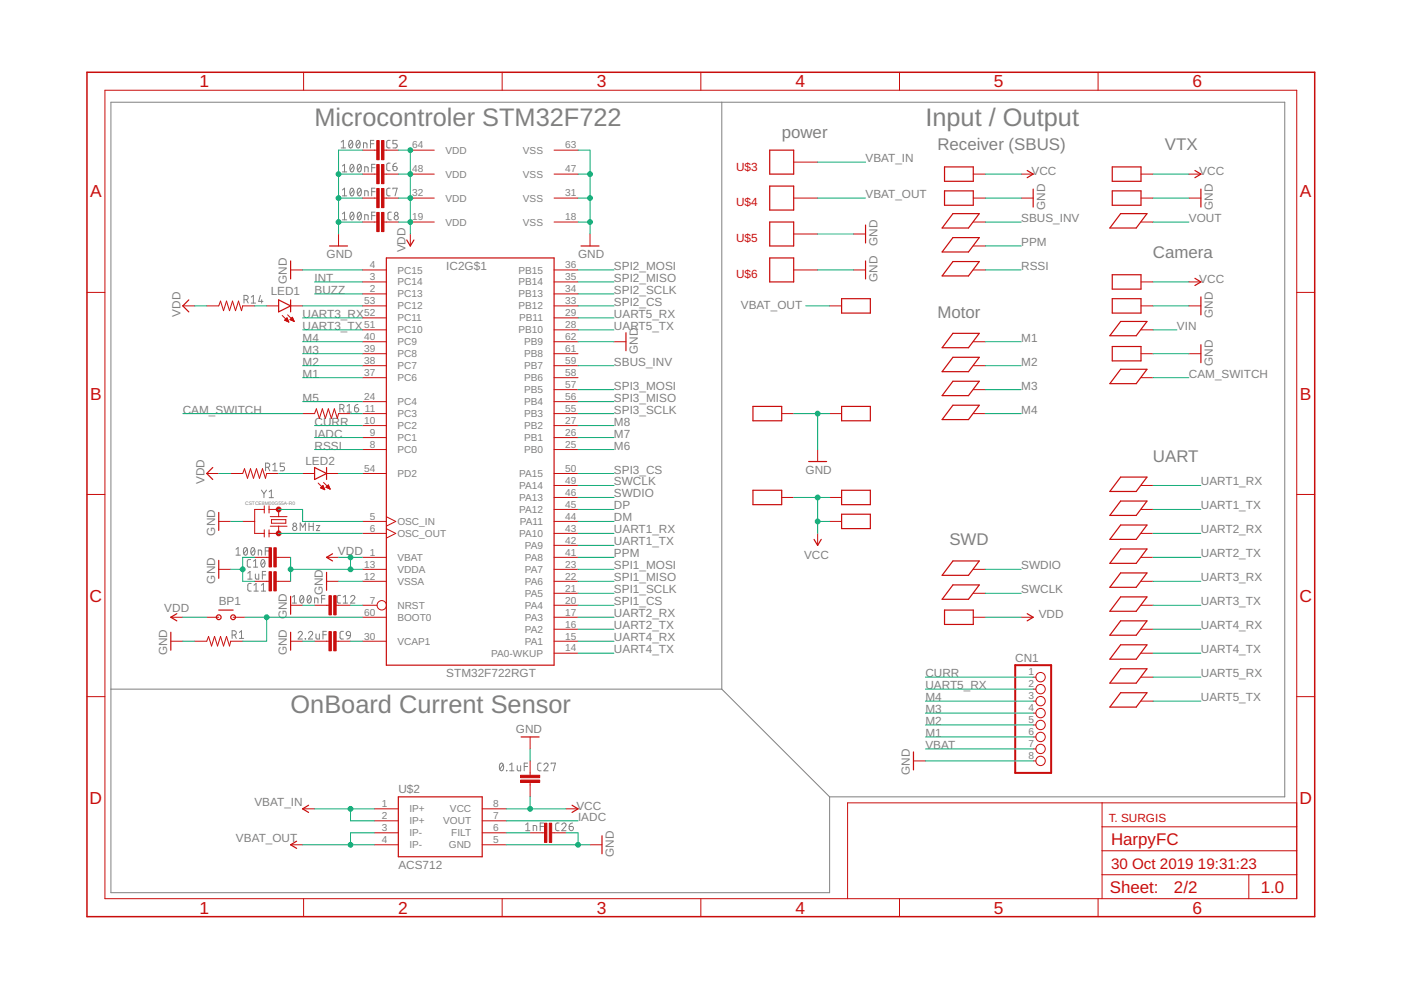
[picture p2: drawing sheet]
<svg xmlns="http://www.w3.org/2000/svg" width="297mm" height="210mm" viewBox="0 0 297 210" stroke-linecap="round" stroke-linejoin="round" font-family="sans-serif">
<g fill="none" stroke="#808080" stroke-width=".21">
<path d="M23.5 21.7h248.9v147.3h-96.5v20.3h-152.4zM72.3 30.1l.5-.3v1.6M72.3 31.4h1M72.6 35.2l.4-.4v1.6M72.6 36.4h.9M74.1 29.9l.3-.1a.93 .93 0 0 1 0 1.6 1.02 1.02 0 0 1-.3-1.5zM74.4 34.9l.2-.1a.93 .93 0 0 1 0 1.6 1.02 1.02 0 0 1-.2-1.5zM74.7 30.1l-.7 .9M75 35.2l-.7 .9M75.7 29.9l.2-.1a.95 .95 0 0 1 0 1.6 .98 .98 0 0 1-.2-1.5zM75.9 34.9l.3-.1a.95 .95 0 0 1 0 1.6 .98 .98 0 0 1-.3-1.5zM76.3 30.1l-.7 .9"/>
<path d="M76.5 35.2l-.7 .9M77.1 31.4v-1.1l.7 .1v1M77.3 36.4v-1l.7 .1 .1 .9M78.5 30.5h.8M78.8 35.6h.7M79.3 29.8h-.8v1.6M79.5 34.8h-.7v1.6M79.5 39.9h-.7v1.6M82.7 29.8h-.5l-.2 .3v1.1l.2 .1 .5 .1M82.7 34.6h-.5l-.2 .3v1.1l.2 .2h.5M82.7 39.9l-.6 .1-.1 .3v1l.2 .2h.5M83.3 35.3h.5a.45 .45 0 0 1 .4 .5 .45 .45 0 0 1-.5 .4 .45 .45 0 0 1-.4-.4z"/>
<path d="M84 34.6l-.4 .1-.3 .6M84.2 29.8h-.9v.7h.5a.45 .45 0 0 1 .4 .4 .45 .45 0 0 1-.4 .5h-.5M153 21.7v124.4M72.6 40.3l.4-.4v1.6M72.6 45.3l.4-.3v1.6M72.6 41.5h.9M72.6 46.6h.9M74.4 40l.2-.1a.95 .95 0 0 1 0 1.6 1.02 1.02 0 0 1-.2-1.5zM74.4 45.1l.2-.1a.95 .95 0 0 1 0 1.6 1.02 1.02 0 0 1-.2-1.5zM75 40.3l-.7 .9M75 45.3l-.7 .9M75.9 40l.3-.1a.97 .97 0 0 1 0 1.6 .98 .98 0 0 1-.3-1.5z"/>
<path d="M75.9 45.1l.3-.1a.97 .97 0 0 1 0 1.6 .98 .98 0 0 1-.3-1.5zM76.5 40.3l-.7 .9M76.5 45.3l-.7 .9M77.3 41.5v-1.1l.7 .2 .1 .9M77.3 46.6v-1.1l.7 .2 .1 .9M78.8 40.6h.7M78.8 45.7h.7M79.5 45h-.7v1.6M83 45h-.5l-.2 .3v1.1l.2 .2h.5M83.3 40.1v-.2h.9l-.4 1.6M51.7 63.5h.5a.46 .46 0 0 0 .4-.4 .46 .46 0 0 0-.4-.5h-.5v1.7M52.3 63.5l.3 .8"/>
<path d="M53.3 63l.4-.4v1.7M53.3 64.3h.9M55.2 62.6l-.4 1.3h1M55.5 63.5v.8M56.3 99.1h.4a.44 .44 0 0 0 .5-.5 .44 .44 0 0 0-.5-.4h-.4v1.6M56.8 99.1l.4 .7M57.8 98.6l.5-.4v1.6M57.8 99.8h1M60.3 98.2h-.9v.7h.6a.46 .46 0 0 1 .3 .5 .46 .46 0 0 1-.3 .4h-.6M72.1 86.7h.4a.46 .46 0 0 0 .4-.5 .46 .46 0 0 0-.4-.5h-.4v1.7M72.6 86.7l.3 .7M73.6 86.1l.4-.4v1.7"/>
<path d="M73.6 87.4h.9M75.2 86.5h.5a.45 .45 0 0 1 .4 .5 .45 .45 0 0 1-.5 .4 .45 .45 0 0 1-.4-.5zM75.9 85.7l-.4 .2-.3 .6M50 116.5l.5-.4v1.6M50 117.7h.9M51.8 116.2l.2-.1a.95 .95 0 0 1 0 1.6 1 1 0 0 1-.2-1.5zM52.4 116.5l-.7 .8M53.1 118.6l-.5 .1-.2 .3 .1 1 .1 .2h.5M53.4 116.2l.2-.1a.95 .95 0 0 1 0 1.6 1 1 0 0 1-.2-1.5zM53.7 119l.5-.4v1.6M54 116.5l-.7 .8M54.8 117.7v-1.1l.7 .2v.9"/>
<path d="M55.4 103.9l.6 .8M55.5 118.7l.3-.1a.95 .95 0 0 1 0 1.6 1 1 0 0 1-.3-1.5zM56 104.7v.8M56.1 119l-.7 .9M56.2 116.8h.8M56.5 103.9l-.5 .8M57 116.1h-.8v1.6M57.1 104.3l.4-.4v1.6M57.1 105.5h.9M63.6 112.5v-1.6l.6 .9 .5-.9v1.6M65.5 110.9v1.6M65.5 111.6h.9"/>
<path d="M66.4 110.9v1.6M67.1 111.4h.7l-.7 1.1h.7M49.2 134.6h.5a.46 .46 0 0 0 .4-.4 .46 .46 0 0 0-.4-.5h-.5v1.7M49.7 134.6l.4 .8M50.8 134.1l.4-.4v1.7M50.8 135.4h.9M52.5 121.5l.5-.3v1.6M52.5 122.8h.9M53.3 123.7l-.7 .1-.1 .3 .1 1 .2 .2h.5M53.7 120.2h.9M53.8 125.3h1M53.8 124.1l.5-.4v1.6"/>
<path d="M54.1 121.7l.1 .9 .2 .2h.5v-1.1M55.4 125.3h.9M55.4 124.1l.5-.4v1.6M55.6 121.9h.7M56.3 121.2h-.7v1.6M62 126.6l.4-.4v1.7M62 127.9h.9M63.2 134.2a.44 .44 0 0 1 .6-.3 .44 .44 0 0 1 .2 .7l-.8 .9h.9M63.7 126.4l.3-.2a.97 .97 0 0 1 0 1.7 1 1 0 0 1-.3-1.5zM64.3 126.6l-.7 .9M64.7 135.4l.1 .1zM65.3 126.4l.3-.2a.97 .97 0 0 1 0 1.7 1 1 0 0 1-.3-1.5z"/>
<path d="M65.4 134.2a.44 .44 0 0 1 .6-.3 .44 .44 0 0 1 .2 .7l-.8 .9h.9M65.9 126.6l-.7 .9M66.7 127.9v-1.1l.7 .1v1M67 134.4v.9l.3 .2h.4v-1.1M68.2 127h.7M68.5 134.6h.7M68.9 126.2h-.7v1.7M69.2 133.9h-.7v1.6M72.2 126.2l-.5 .1-.2 .3v1.1l.2 .1 .5 .1M72.8 127.9h.9M72.8 126.6l.4-.4v1.7M72.8 133.9h-.5l-.2 .3v1.1l.2 .2h.5"/>
<path d="M73.5 134l.4-.1 .3 .1 .1 .8-.8-.1-.1-.4zM74.3 134.8l-.3 .6-.4 .1M74.3 126.6a.45 .45 0 0 1 .7-.3 .45 .45 0 0 1 .1 .7l-.8 .9h.9M23.5 146.1h129.5M153 146.1l22.9 22.9M106.1 161.9l.1-.1a.8 .8 0 0 1 .6 .6 .8 .8 0 0 1-.2 .8l-.3 .2a1 1 0 0 1-.2-1.5zM106.7 162.2l-.7 .9M107.4 163.3l.1 .1zM108.1 163.4h.9M108.1 162.2l.4-.4v1.6M109.7 162.3v1l.2 .1h.5v-1.1M111.1 162.5h.8"/>
<path d="M111.5 174.9l.4-.4v1.6M111.5 176.1h.9M111.9 161.8h-.8v1.6M113.1 176.1v-1.1l.6 .2 .1 .9M114.5 175.2h.8M114.7 161.8h-.5l-.2 .4v1l.2 .2h.5M115.3 174.5h-.8v1.6M115.3 162.2a.44 .44 0 0 1 .6-.4 .44 .44 0 0 1 .2 .7l-.8 .9h.9M116.9 162v-.2h.9l-.5 1.6M118.5 174.5h-.5l-.2 .4v1l.2 .2h.5M119.1 174.9a.45 .45 0 0 1 .6-.4 .45 .45 0 0 1 .2 .7l-.8 .9h.9M120.7 175.2h.5a.45 .45 0 0 1 .4 .5 .45 .45 0 0 1-.5 .4 .45 .45 0 0 1-.4-.4z"/>
<path d="M121.4 174.5l-.4 .1-.3 .6"/>
<circle cx="84" cy="46.2" r=".45"/>
<circle cx="84" cy="45.4" r=".36"/>
<circle cx="62.5" cy="112.1" r=".45"/>
<circle cx="62.5" cy="111.2" r=".36"/>
</g>
<g fill="none" stroke="#c90d0c" stroke-width=".21">
<path d="M22.2 19.1h252.7v171.4h-252.7zM64.4 15.3v3.8M106.5 15.3v3.8M148.6 15.3v3.8M190.7 15.3v3.8M232.8 15.3v3.8M76.9 36.9h3M76.9 31.8h3M81.4 36.9h3.1M81.4 31.8h3.1M87 36.9h5.1M87 31.8h5.1"/>
<path d="M117.5 36.9h5.1M117.5 31.8h5.1M168.3 34.4h5.1M206.4 36.9h2.5M216.5 36.9h2.6M241.9 36.9h2.6M252.1 36.9h2.5M61.6 57.2h2.6M71.8 49.6v2.6M76.9 59.8h5M76.9 57.2h5M76.9 47.1h3"/>
<path d="M76.9 42h3M81.4 47.1h3.1M81.4 42h3.1M87 47.1h5.1M87 42h5.1M87 49.6v2.6M117.5 59.8h5.1M117.5 57.2h5.1M117.5 47.1h5.1M117.5 42h5.1M125.1 49.6v2.6M168.3 57.2h5.1"/>
<path d="M168.3 42h5.1M168.3 49.6h5.1M181 57.2h2.5M181 49.6h2.5M206.4 57.2h2.5M206.4 47.1h2.5M206.4 42h2.5M206.4 52.2h2.5M216.5 42h2.6M241.9 59.8h2.6M241.9 47.1h2.6M241.9 42h2.6"/>
<path d="M252.1 59.8h2.5M252.1 42h2.5M18.4 62h3.8M38.8 64.9h2.5M43.8 64.9h2.6l.4-1.1 .6 2.1 .6-2.1 .7 2.1 .6-2.1 .6 2.1 .7-2.1 .6 2.1 .3-1h2.5M56.5 64.9h2.6M59.8 66.9l1.4 1.4M60.3 67.9l.6-.5 .3 .9zM60.4 67.8h.6M60.5 67.9h.6M60.5 67.7h.5M60.6 67.6h.3"/>
<path d="M60.7 68.1h.5M60.8 67.5h.1M61 66.8l1.4 1.4M61 68.2h.2M61.5 67.8l.5-.5 .4 .9zM61.5 67.7h.7M61.6 64.9h2.6M61.6 67.8h.6M61.7 67.6h.4M61.8 67.5h.3M61.9 67.4h.1M61.9 67.9h.4"/>
<path d="M62.2 68.1h.1M76.9 77.5h5M76.9 75h5M76.9 72.5h5M76.9 69.9h5M76.9 67.4h5M76.9 64.9h5M76.9 62.3h5M117.5 77.5h5.1M117.5 75h5.1M117.5 72.5h5.1M117.5 69.9h5.1"/>
<path d="M117.5 67.4h5.1M117.5 64.9h5.1M117.5 62.3h5.1M130.2 72.5h2.5M175.9 64.9h2.5M206.4 77.5h2.5M206.4 72.5h2.5M241.9 75h2.6M241.9 69.9h2.6M241.9 64.9h2.6M252.1 75h2.5M252.1 64.9h2.5"/>
<path d="M274.9 62h3.8M64.2 87.7h2.5l.4-1 .6 2 .6-2 .7 2 .6-2 .7 2 .6-2 .6 2 .3-1h2.5M76.9 95.3h5M76.9 92.8h5M76.9 90.2h5M76.9 87.7h5M76.9 85.2h5M76.9 80.1h5M117.5 95.3h5.1M117.5 92.8h5.1M117.5 90.2h5.1M117.5 87.7h5.1"/>
<path d="M117.5 85.2h5.1M117.5 82.6h5.1M117.5 80.1h5.1M165.7 87.7h2.6M173.4 95.3v2.6M175.9 87.7h2.5M206.4 87.7h2.5M206.4 82.6h2.5M241.9 80.1h2.6M18.4 104.8h3.8M43.8 100.4h2.6M46.4 110.6h2.5"/>
<path d="M48.9 100.4h2.6l.3-1 .7 2 .6-2 .6 2 .7-2 .6 2 .6-2 .7 2 .2-1h2.6M51.5 110.6h2.5M54 118.2h3M56 108h-2v5.1h2M56 107.3v1.5M56 112.3v1.6M57 108h2.1v1.5M57 107.3v1.5M57 112.3v1.6M57.3 111.6h3.6M57.3 109.5h3.6M57.6 110.2h3v.7h-3z"/>
<path d="M58.6 118.2h3M59.1 111.6v1.5h-2.1M64.2 100.4h2.5M67.5 102.4l1.4 1.4M68 103.4h.7M68.1 103.3h.5M68.2 103.5h.5M68.2 103.2h.4M68.3 103h.2M68.5 103.7h.3M68.5 102.9l.4 .9-.9-.4zM68.6 102.3l1.4 1.4"/>
<path d="M68.7 103.8h.1M69.1 103.3l.9 .4M69.1 103.3l.5-.5 .4 .9M69.1 103.3h.7M69.2 118.2h2.6M69.2 100.4h2.6M69.3 103.2h.5M69.3 103.4h.6M69.4 103h.3M69.5 102.9h.2M69.6 103.5h.3M69.9 103.7h.1"/>
<path d="M76.9 113.1h5M76.9 110.6h5M76.9 118.2h5M76.9 100.4h5M81.9 109.6l2 1-2 .9M81.9 112.1l2 1-2 1M117.5 115.6h5.1M117.5 113.1h5.1M117.5 105.5h5.1M117.5 102.9h5.1M117.5 110.6h5.1M117.5 118.2h5.1"/>
<path d="M117.5 100.4h5.1M117.5 108h5.1M165.7 105.5h2.6M173.4 113.1v2.5M175.9 105.5h2.5M175.9 110.6h2.5M241.9 113.1h2.6M241.9 102.9h2.6M241.9 118.2h2.6M241.9 108h2.6M274.9 104.8h3.8M36.2 136h2.6"/>
<path d="M36.2 130.9h2.6M41.3 136h2.5l.4-1.1 .7 2.1 .6-2.1 .6 2.1 .7-2.1 .6 2.1 .6-2.1 .7 2.1 .2-1h2.6M43.8 130.9h2.6M46.4 120.7h2.5M49.4 130.9h2.6M54 123.3h3M58.6 123.3h3M61.6 136h2.6M61.6 128.3h2.6M66.7 136h3M66.7 128.3h3M69.2 123.3h2.6"/>
<path d="M71.3 136h3M71.3 128.3h3M76.9 136h5M76.9 130.9h5M76.9 128.3h3M76.9 123.3h5M76.9 120.7h5M117.5 138.5h5.1M117.5 136h5.1M117.5 133.4h5.1M117.5 130.9h5.1M117.5 128.3h5.1"/>
<path d="M117.5 125.8h5.1M117.5 123.3h5.1M117.5 120.7h5.1M206.4 130.9h2.5M206.4 125.8h2.5M206.4 120.7h2.5M216.5 130.9h2.6M241.9 138.5h2.6M241.9 133.4h2.6M241.9 128.3h2.6M241.9 123.3h2.6M18.4 147.7h3.8"/>
<path d="M112.4 156.3v2.5M219.1 143.6h.5M219.1 148.7h.5M219.1 146.1h.5M219.1 151.2h.5M219.1 153.7h.5M219.1 156.3h.5M219.1 158.8h.5M241.9 143.6h2.6M241.9 148.7h2.6M274.9 147.7h3.8M61.6 179.1h2.6"/>
<path d="M64.2 171.5h2.5M79.4 171.5h5.1M79.4 174h5.1M79.4 176.6h5.1M79.4 179.1h5.1M102.2 171.5h5.1M102.2 174h5.1M102.2 176.6h5.1M102.2 179.1h5.1M112.4 176.6h3M112.4 161.3v3.1M112.4 165.9v3.1"/>
<path d="M117 176.6h3M120 171.5h2.6M125.1 179.1h2.5M193.7 161.3h2.5M219.1 161.3h.5M233.7 170.2v20.3M233.7 175.3h41.2M274.9 170.2h-95.2v20.3M64.4 190.5v3.9M106.5 190.5v3.9M148.6 190.5v3.9M190.7 190.5v3.9"/>
<path d="M232.8 190.5v3.9M233.7 185.5h41.2M233.7 180.4h41.2M264.8 185.5v5"/>
<circle cx="80.9" cy="128.3" r=".99"/>
<circle cx="220.6" cy="156.3" r=".99"/>
<circle cx="220.6" cy="148.7" r=".99"/>
<circle cx="220.6" cy="146.1" r=".99"/>
<circle cx="220.6" cy="153.7" r=".99"/>
<circle cx="220.6" cy="143.6" r=".99"/>
<circle cx="220.6" cy="151.2" r=".99"/>
<circle cx="220.6" cy="158.8" r=".99"/>
<circle cx="220.6" cy="161.3" r=".99"/>
</g>
<path d="M18.4 15.3h260.3v179.1h-260.3z" fill="none" stroke="#c90d0c" stroke-width=".32"/>
<g fill="none" stroke="#c90d0c" stroke-width=".25">
<path d="M163.2 31.8h5.1v5.1h-5.1zM163.2 39.5h5.1v5h-5.1zM200.3 35.4h6.1v3h-6.1zM217.8 36.2l1.3 .7-1.3 .8M235.8 35.4h6.1v3h-6.1zM253.3 36.2l1.3 .7-1.3 .8M61.6 55.3v3.8M69.9 52.2h3.8M81.9 54.7h35.6v86.3h-35.6zM86.2 50.9l.8 1.3 .8-1.3M123.2 52.2h3.8M163.2 54.7h5.1v5.1h-5.1z"/>
<path d="M163.2 47.1h5.1v5.1h-5.1zM183.5 47.7v3.8M183.5 55.3v3.8M200.3 40.5h6.1v3h-6.1zM202 45.3h5.6l-2.3 3h-5.6zM202 50.4h5.6l-2.3 3h-5.6zM202 55.5h5.6l-2.3 3h-5.6zM219.1 40.1v3.8M235.8 40.5h6.1v3h-6.1zM235.8 58.3h6.1v3h-6.1zM237.6 45.3h5.6l-2.3 3h-5.6zM253.3 59l1.3 .8-1.3 .7"/>
<path d="M254.6 40.1v3.8M40 63.6l-1.2 1.3 1.2 1.2M59.1 63.6l2.5 1.3-2.5 1.2zM61.6 63.6v2.5M132.7 70.5v3.9M178.4 63.3h6.1v3.1h-6.1zM202 70.7h5.6l-2.3 3h-5.6zM202 75.8h5.6l-2.3 3h-5.6zM235.8 63.3h6.1v3.1h-6.1zM235.8 73.5h6.1v3h-6.1zM237.6 68.2h5.6l-2.3 3h-5.6zM237.6 78.3h5.6l-2.3 3h-5.6z"/>
<path d="M254.6 62.9v3.9M254.6 73.1v3.8M45.1 99.1l-1.3 1.3 1.3 1.3M66.7 99.1l2.5 1.3-2.5 1.3zM69.2 99.1v2.6M159.6 86.2h6.1v3h-6.1zM171.4 97.9h3.9M178.4 86.2h6.1v3h-6.1zM202 80.8h5.6l-2.3 3.1h-5.6zM202 85.9h5.6l-2.3 3.1h-5.6zM46.4 108.6v3.9M46.4 118.8v3.8"/>
<path d="M70.5 117.4l-1.3 .8 1.3 .7M159.6 103.9h6.1v3.1h-6.1zM172.6 114.4l.8 1.2 .7-1.2M178.4 103.9h6.1v3.1h-6.1zM178.4 109h6.1v3.1h-6.1zM202 118.9h5.6l-2.3 3.1h-5.6zM237.6 101.2h5.6l-2.3 3h-5.6zM237.6 106.2h5.6l-2.3 3.1h-5.6zM237.6 111.3h5.6l-2.3 3.1h-5.6zM237.6 116.4h5.6l-2.3 3h-5.6zM36.2 134v3.9M37.5 130.1l-1.3 .8 1.3 .7"/>
<path d="M46.4 129.3h3M61.6 126.4v3.8M61.6 134v3.9M69.2 121.3v3.9M200.3 129.3h6.1v3.1h-6.1zM202 124h5.6l-2.3 3.1h-5.6zM217.8 130.1l1.3 .8-1.3 .7M237.6 121.5h5.6l-2.3 3h-5.6zM237.6 126.6h5.6l-2.3 3h-5.6zM237.6 131.6h5.6l-2.3 3.1h-5.6zM237.6 136.7h5.6l-2.3 3.1h-5.6zM110.5 156.3h3.8"/>
<path d="M193.7 159.4v3.8M237.6 141.8h5.6l-2.3 3h-5.6zM237.6 146.9h5.6l-2.3 3h-5.6zM62.9 178.4l-1.3 .7 1.3 .8M65.4 170.7l-1.2 .8 1.2 .8M84.5 169h17.7v12.7h-17.7zM121.3 170.7l1.3 .8-1.3 .8M127.6 177.2v3.8"/>
<circle cx="46.4" cy="130.9" r=".51"/>
<circle cx="49.4" cy="130.9" r=".51"/>
</g>
<g fill="#c90d0c" stroke="#c90d0c" stroke-width=".21">
<path d="M79.9 29.8h.5v4.1h-.5z"/>
<path d="M80.9 29.8h.5v4.1h-.5z"/>
<path d="M79.9 34.9h.5v4h-.5z"/>
<path d="M80.9 34.9h.5v4h-.5z"/>
<path d="M79.9 40h.5v4h-.5z"/>
<path d="M80.9 40h.5v4h-.5z"/>
<path d="M79.9 45h.5v4.1h-.5z"/>
<path d="M80.9 45h.5v4.1h-.5z"/>
<path d="M69.7 133.9h.6v4.1h-.6z"/>
<path d="M70.8 133.9h.5v4.1h-.5z"/>
<path d="M58.1 116.1h.5v4.1h-.5z"/>
<path d="M57 116.1h.6v4.1h-.6z"/>
<path d="M57 121.2h.6v4.1h-.6z"/>
<path d="M58.1 121.2h.5v4.1h-.5z"/>
<path d="M70.8 126.3h.5v4.1h-.5z"/>
<path d="M69.7 126.3h.6v4.1h-.6z"/>
<path d="M115.4 174.5h.6v4.1h-.6z"/>
<path d="M116.5 174.5h.5v4.1h-.5z"/>
<path d="M110.4 165.4h4v.5h-4z"/>
<path d="M110.4 164.4h4v.5h-4z"/>
</g>
<g fill="#c90d0c" stroke="#c90d0c" stroke-width=".21">
<circle cx="59.1" cy="108" r=".51"/>
<circle cx="59.1" cy="113.1" r=".51"/>
</g>
<path d="M215.2 141h7.7v22.9h-7.7z" fill="none" stroke="#c90d0c" stroke-width=".42"/>
<g fill="none" stroke="#0dab76" stroke-width=".21">
<path d="M71.8 36.9h5.1M76.9 31.8h-5.1v17.8M84.5 36.9h2.5M84.5 31.8h2.5v17.8M122.6 36.9h2.5M122.6 31.8h2.5v17.8M173.4 34.4h10.1M208.9 36.9h7.6M244.5 36.9h7.6M64.2 57.2h12.7M66.7 59.8h10.2M71.8 47.1h5.1"/>
<path d="M71.8 42h5.1M84.5 47.1h2.5M84.5 42h2.5M122.6 59.8h7.6M122.6 47.1h2.5M122.6 42h2.5M122.6 57.2h7.6M173.4 42h10.1M173.4 49.6h7.6M173.4 57.2h7.6M208.9 47.1h7.6M208.9 42h7.6"/>
<path d="M208.9 57.2h7.6M208.9 52.2h7.6M244.5 59.8h7.6M244.5 47.1h7.6M244.5 42h7.6M41.3 64.9h2.5M54 64.9h2.5M64.2 64.9h12.7M64.2 75h12.7M64.2 72.5h12.7M64.2 69.9h12.7M64.2 67.4h12.7"/>
<path d="M64.2 77.5h12.7M66.7 62.3h10.2M122.6 64.9h7.6M122.6 72.5h7.6M122.6 62.3h7.6M122.6 69.9h7.6M122.6 67.4h7.6M122.6 77.5h7.6M170.8 64.9h5.1M208.9 72.5h7.6M208.9 77.5h7.6M244.5 64.9h7.6"/>
<path d="M244.5 75h7.6M244.5 69.9h5M38.8 87.7h25.4M64.2 85.2h12.7M64.2 80.1h12.7M66.7 92.8h10.2M66.7 95.3h10.2M66.7 90.2h10.2M74.3 87.7h2.6M122.6 87.7h7.6M122.6 92.8h7.6M122.6 82.6h7.6"/>
<path d="M122.6 85.2h7.6M122.6 95.3h7.6M122.6 90.2h7.6M168.3 87.7h7.6M173.4 87.7v7.6M208.9 87.7h7.6M208.9 82.6h7.6M244.5 80.1h7.6M46.4 100.4h2.5M48.9 110.6h2.6M54 118.2h-2.5v5.1h2.5M59.1 113.1h17.8"/>
<path d="M59.1 108h5.1v2.6h12.7M59.1 100.4h5.1M61.6 118.2v5.1M71.8 118.2h5.1M71.8 100.4h5.1M74.3 118.2v2.5M122.6 113.1h7.6M122.6 108h7.6M122.6 110.6h7.6M122.6 118.2h7.6M122.6 105.5h7.6M122.6 100.4h7.6"/>
<path d="M122.6 102.9h7.6M122.6 115.6h7.6M168.3 105.5h7.6M173.4 110.6h2.5M173.4 105.5v7.6M244.5 113.1h10.1M244.5 108h10.1M244.5 118.2h10.1M244.5 102.9h10.1M38.8 136h2.5M38.8 130.9h5M48.9 120.7h2.6"/>
<path d="M52 130.9h24.9M56.5 130.9v5.1h-5M61.6 120.7h15.3M64.2 136h2.5M64.2 128.3h2.5M71.8 123.3h5.1M74.3 136h2.6M74.3 128.3h2.6M122.6 136h7.6M122.6 130.9h7.6M122.6 128.3h7.6M122.6 120.7h7.6"/>
<path d="M122.6 123.3h7.6M122.6 125.8h7.6M122.6 133.4h7.6M122.6 138.5h7.6M208.9 130.9h7.6M208.9 120.7h7.6M208.9 125.8h7.6M244.5 128.3h10.1M244.5 123.3h10.1M244.5 133.4h10.1M244.5 138.5h10.1M112.4 158.8v2.5"/>
<path d="M196.2 143.6h22.9M196.2 146.1h22.9M196.2 148.7h22.9M196.2 153.7h22.9M196.2 151.2h22.9M196.2 156.3h22.9M196.2 158.8h22.9M244.5 143.6h10.1M244.5 148.7h10.1M64.2 179.1h15.2M66.7 171.5h12.7M74.3 171.5v2.5h5.1"/>
<path d="M79.4 176.6h-5.1v2.5M107.3 171.5h12.7M107.3 179.1h17.8M107.3 176.6h5.1M107.3 174h15.3M112.4 169v2.5M120 176.6h2.6v2.5M196.2 161.3h22.9"/>
</g>
<g fill="#0dab76" stroke="#0dab76" stroke-width=".21">
<circle cx="56.5" cy="130.9" r=".51"/>
<circle cx="61.6" cy="120.7" r=".51"/>
<circle cx="74.3" cy="118.2" r=".51"/>
<circle cx="74.3" cy="120.7" r=".51"/>
<circle cx="112.4" cy="171.5" r=".51"/>
<circle cx="173.4" cy="105.5" r=".51"/>
<circle cx="173.4" cy="110.6" r=".51"/>
<circle cx="87" cy="47.1" r=".51"/>
<circle cx="87" cy="42" r=".51"/>
<circle cx="87" cy="36.9" r=".51"/>
<circle cx="87" cy="31.8" r=".51"/>
<circle cx="51.5" cy="120.7" r=".51"/>
<circle cx="71.8" cy="42" r=".51"/>
<circle cx="71.8" cy="36.9" r=".51"/>
<circle cx="71.8" cy="47.1" r=".51"/>
<circle cx="125.1" cy="47.1" r=".51"/>
<circle cx="125.1" cy="42" r=".51"/>
<circle cx="125.1" cy="36.9" r=".51"/>
<circle cx="122.6" cy="179.1" r=".51"/>
<circle cx="173.4" cy="87.7" r=".51"/>
<circle cx="74.3" cy="171.5" r=".51"/>
<circle cx="74.3" cy="179.1" r=".51"/>
</g>
<g font-size="5.4" fill="#808080">
<text x="66.7" y="26.8">Microcontroler STM32F722</text>
<text x="196.2" y="26.8">Input / Output</text>
<text x="61.6" y="151.2">OnBoard Current Sensor</text>
</g>
<g font-size="3.7" fill="#c90d0c">
<text x="42.3" y="18.5">1</text>
<text x="84.4" y="18.5">2</text>
<text x="126.5" y="18.5">3</text>
<text x="168.6" y="18.5">4</text>
<text x="210.7" y="18.5">5</text>
<text x="252.9" y="18.5">6</text>
<text x="19.1" y="41.9">A</text>
<text x="275.6" y="41.9">A</text>
<text x="19.1" y="84.7">B</text>
<text x="275.6" y="84.7">B</text>
<text x="19" y="127.6">C</text>
<text x="275.5" y="127.6">C</text>
<text x="19" y="170.4">D</text>
<text x="275.5" y="170.4">D</text>
<text x="42.3" y="193.7">1</text>
<text x="84.4" y="193.7">2</text>
<text x="126.5" y="193.7">3</text>
<text x="168.6" y="193.7">4</text>
<text x="210.7" y="193.7">5</text>
<text x="252.9" y="193.7">6</text>
</g>
<g font-size="3.6" fill="#808080">
<text x="165.7" y="29.3">power</text>
<text x="198.7" y="31.8">Receiver (SBUS)</text>
<text x="247" y="31.8">VTX</text>
<text x="244.5" y="54.7">Camera</text>
<text x="198.7" y="67.4">Motor</text>
<text x="244.5" y="97.9">UART</text>
<text x="201.3" y="115.6">SWD</text>
</g>
<g font-size="3.6" fill="#c90d0c">
<text x="235.6" y="179.1">HarpyFC</text>
<text x="235.3" y="189.4">Sheet:</text>
<text x="248.9" y="189.3">2/2</text>
<text x="267.3" y="189.3">1.0</text>
</g>
<g font-size="3.2" fill="#c90d0c">
<text x="235.6" y="184.2">30 Oct 2019</text>
<text x="254" y="184.2">19:31:23</text>
</g>
<g font-size="2.5" fill="#808080">
<text x="183.5" y="34.4">VBAT_IN</text>
<text x="183.5" y="42">VBAT_OUT</text>
<text x="218.7" y="37.2">VCC</text>
<text x="254.3" y="37.2">VCC</text>
<text x="216.5" y="47.1">SBUS_INV</text>
<text x="221.6" y="44.5" transform="rotate(-90 221.6 44.5)">GND</text>
<text x="252.1" y="47.1">VOUT</text>
<text x="257.2" y="44.5" transform="rotate(-90 257.2 44.5)">GND</text>
<text x="86" y="53.5" transform="rotate(-90 86 53.5)">VDD</text>
<text x="186" y="52.1" transform="rotate(-90 186 52.1)">GND</text>
<text x="216.5" y="52.1">PPM</text>
<text x="66.7" y="59.8">INT</text>
<text x="69.2" y="54.7">GND</text>
<text x="94.6" y="57.2">IC2G$1</text>
<text x="122.6" y="54.7">GND</text>
<text x="130.2" y="59.8">SPI2_MISO</text>
<text x="130.2" y="57.2">SPI2_MOSI</text>
<text x="186" y="59.8" transform="rotate(-90 186 59.8)">GND</text>
<text x="216.5" y="57.2">RSSI</text>
<text x="57.4" y="62.6">LED1</text>
<text x="60.8" y="60.2" transform="rotate(-90 60.8 60.2)">GND</text>
<text x="66.7" y="62.3">BUZZ</text>
<text x="130.2" y="64.8">SPI2_CS</text>
<text x="130.2" y="62.3">SPI2_SCLK</text>
<text x="157.1" y="65.6">VBAT_OUT</text>
<text x="254.3" y="60">VCC</text>
<text x="38.2" y="67.1" transform="rotate(-90 38.2 67.1)">VDD</text>
<text x="64.1" y="67.4">UART3_RX</text>
<text x="64.1" y="69.9">UART3_TX</text>
<text x="130.2" y="67.4">UART5_RX</text>
<text x="130.2" y="69.9">UART5_TX</text>
<text x="249.5" y="69.9">VIN</text>
<text x="257.2" y="67.4" transform="rotate(-90 257.2 67.4)">GND</text>
<text x="64.1" y="77.5">M2</text>
<text x="64.1" y="75">M3</text>
<text x="64.1" y="72.5">M4</text>
<text x="130.2" y="77.5">SBUS_INV</text>
<text x="135.3" y="75" transform="rotate(-90 135.3 75)">GND</text>
<text x="216.5" y="77.5">M2</text>
<text x="216.5" y="72.5">M1</text>
<text x="257.2" y="77.5" transform="rotate(-90 257.2 77.5)">GND</text>
<text x="64.1" y="80.1">M1</text>
<text x="130.2" y="82.6">SPI3_MOSI</text>
<text x="216.5" y="82.6">M3</text>
<text x="252.1" y="80.1">CAM_SWITCH</text>
<text x="38.8" y="87.7">CAM_SWITCH</text>
<text x="64.1" y="85.2">M5</text>
<text x="130.2" y="85.2">SPI3_MISO</text>
<text x="130.2" y="87.7">SPI3_SCLK</text>
<text x="216.5" y="87.7">M4</text>
<text x="66.7" y="92.8">IADC</text>
<text x="66.7" y="95.3">RSSI</text>
<text x="66.7" y="90.2">CURR</text>
<text x="130.2" y="95.3">M6</text>
<text x="130.2" y="92.8">M7</text>
<text x="130.2" y="90.2">M8</text>
<text x="64.8" y="98.6">LED2</text>
<text x="130.2" y="100.4">SPI3_CS</text>
<text x="170.8" y="100.4">GND</text>
<text x="43.3" y="102.7" transform="rotate(-90 43.3 102.7)">VDD</text>
<text x="130.2" y="105.5">SWDIO</text>
<text x="130.2" y="102.9">SWCLK</text>
<text x="254.6" y="102.9">UART1_RX</text>
<text x="45.6" y="113.6" transform="rotate(-90 45.6 113.6)">GND</text>
<text x="130.2" y="110.6">DM</text>
<text x="130.2" y="108">DP</text>
<text x="130.2" y="113.1">UART1_RX</text>
<text x="254.6" y="108">UART1_TX</text>
<text x="254.6" y="113.1">UART2_RX</text>
<text x="71.7" y="117.7">VDD</text>
<text x="130.2" y="115.6">UART1_TX</text>
<text x="130.2" y="118.2">PPM</text>
<text x="170.5" y="118.4">VCC</text>
<text x="254.6" y="118.2">UART2_TX</text>
<text x="45.6" y="123.7" transform="rotate(-90 45.6 123.7)">GND</text>
<text x="130.2" y="120.7">SPI1_MOSI</text>
<text x="130.2" y="123.3">SPI1_MISO</text>
<text x="130.2" y="125.8">SPI1_SCLK</text>
<text x="216.5" y="120.7">SWDIO</text>
<text x="216.5" y="125.8">SWCLK</text>
<text x="254.6" y="123.3">UART3_RX</text>
<text x="34.8" y="129.9">VDD</text>
<text x="46.4" y="128.3">BP1</text>
<text x="60.8" y="131.3" transform="rotate(-90 60.8 131.3)">GND</text>
<text x="68.5" y="126.3" transform="rotate(-90 68.5 126.3)">GND</text>
<text x="130.2" y="128.3">SPI1_CS</text>
<text x="130.2" y="130.9">UART2_RX</text>
<text x="220.2" y="131.1">VDD</text>
<text x="254.6" y="128.3">UART3_TX</text>
<text x="130.2" y="133.4">UART2_TX</text>
<text x="130.2" y="135.9">UART4_RX</text>
<text x="254.6" y="133.4">UART4_RX</text>
<text x="35.5" y="139" transform="rotate(-90 35.5 139)">GND</text>
<text x="60.8" y="139" transform="rotate(-90 60.8 139)">GND</text>
<text x="94.6" y="143.6">STM32F722RGT</text>
<text x="130.2" y="138.5">UART4_TX</text>
<text x="196.2" y="143.6">CURR</text>
<text x="215.3" y="140.4">CN1</text>
<text x="254.6" y="138.5">UART4_TX</text>
<text x="254.6" y="143.6">UART5_RX</text>
<text x="196.2" y="146.1">UART5_RX</text>
<text x="196.2" y="148.6">M4</text>
<text x="254.6" y="148.6">UART5_TX</text>
<text x="109.4" y="155.5">GND</text>
<text x="196.2" y="153.7">M2</text>
<text x="196.2" y="151.2">M3</text>
<text x="196.2" y="156.3">M1</text>
<text x="196.2" y="158.8">VBAT</text>
<text x="192.9" y="164.3" transform="rotate(-90 192.9 164.3)">GND</text>
<text x="53.9" y="171">VBAT_IN</text>
<text x="84.5" y="168.2">U$2</text>
<text x="122.2" y="171.8">VCC</text>
<text x="50" y="178.6">VBAT_OUT</text>
<text x="122.6" y="174">IADC</text>
<text x="84.5" y="184.2">ACS712</text>
<text x="130.2" y="181.7" transform="rotate(-90 130.2 181.7)">GND</text>
</g>
<g font-size="2.5" fill="#c90d0c">
<text x="156.1" y="36.2">U$3</text>
<text x="156.1" y="43.8">U$4</text>
<text x="156.1" y="51.4">U$5</text>
<text x="156.1" y="59">U$6</text>
<text x="235.1" y="174.3">T. SURGIS</text>
</g>
<g font-size="2.1" fill="#808080">
<text x="87.4" y="31.5">64</text>
<text x="94.4" y="32.6">VDD</text>
<text x="110.9" y="32.6">VSS</text>
<text x="119.8" y="31.5">63</text>
<text x="87.4" y="41.6">32</text>
<text x="87.4" y="36.6">48</text>
<text x="94.4" y="37.7">VDD</text>
<text x="110.9" y="37.7">VSS</text>
<text x="119.8" y="41.6">31</text>
<text x="119.8" y="36.6">47</text>
<text x="87.4" y="46.7">19</text>
<text x="94.4" y="47.8">VDD</text>
<text x="94.4" y="42.8">VDD</text>
<text x="110.9" y="47.8">VSS</text>
<text x="110.9" y="42.8">VSS</text>
<text x="119.8" y="46.7">18</text>
<text x="78.4" y="59.4">3</text>
<text x="78.4" y="56.9">4</text>
<text x="84.3" y="58">PC15</text>
<text x="109.9" y="58">PB15</text>
<text x="119.8" y="59.4">35</text>
<text x="119.8" y="56.9">36</text>
<text x="77.2" y="64.5">53</text>
<text x="78.4" y="62">2</text>
<text x="84.3" y="63.1">PC13</text>
<text x="84.3" y="60.5">PC14</text>
<text x="84.3" y="65.6">PC12</text>
<text x="109.9" y="65.6">PB12</text>
<text x="109.9" y="63.1">PB13</text>
<text x="109.9" y="60.5">PB14</text>
<text x="119.8" y="64.5">33</text>
<text x="119.8" y="62">34</text>
<text x="77.2" y="69.6">51</text>
<text x="77.2" y="67">52</text>
<text x="84.3" y="70.7">PC10</text>
<text x="84.3" y="68.1">PC11</text>
<text x="109.9" y="70.7">PB10</text>
<text x="110.1" y="68.1">PB11</text>
<text x="119.8" y="69.6">28</text>
<text x="119.8" y="67">29</text>
<text x="77.2" y="77.2">38</text>
<text x="77.2" y="74.6">39</text>
<text x="77.2" y="72.1">40</text>
<text x="84.3" y="75.8">PC8</text>
<text x="84.3" y="73.2">PC9</text>
<text x="111.1" y="75.8">PB8</text>
<text x="111.1" y="73.2">PB9</text>
<text x="119.8" y="77.2">59</text>
<text x="119.8" y="74.6">61</text>
<text x="119.8" y="72.1">62</text>
<text x="77.2" y="79.7">37</text>
<text x="84.3" y="80.8">PC6</text>
<text x="84.3" y="78.3">PC7</text>
<text x="111.1" y="83.4">PB5</text>
<text x="111.1" y="80.8">PB6</text>
<text x="111.1" y="78.3">PB7</text>
<text x="119.8" y="82.3">57</text>
<text x="119.8" y="79.7">58</text>
<text x="77.2" y="89.9">10</text>
<text x="77.2" y="84.8">24</text>
<text x="77.4" y="87.3">11</text>
<text x="84.3" y="88.5">PC3</text>
<text x="84.3" y="85.9">PC4</text>
<text x="111.1" y="88.5">PB3</text>
<text x="111.1" y="85.9">PB4</text>
<text x="119.8" y="89.9">27</text>
<text x="119.8" y="87.3">55</text>
<text x="119.8" y="84.8">56</text>
<text x="78.4" y="95">8</text>
<text x="78.4" y="92.4">9</text>
<text x="84.3" y="93.5">PC1</text>
<text x="84.3" y="91">PC2</text>
<text x="111.1" y="93.5">PB1</text>
<text x="111.1" y="91">PB2</text>
<text x="119.8" y="95">25</text>
<text x="119.8" y="92.4">26</text>
<text x="77.2" y="100">54</text>
<text x="84.3" y="96.1">PC0</text>
<text x="84.3" y="101.2">PD2</text>
<text x="110.1" y="101.2">PA15</text>
<text x="111.1" y="96.1">PB0</text>
<text x="119.8" y="100">50</text>
<text x="110.1" y="106.2">PA13</text>
<text x="110.1" y="103.7">PA14</text>
<text x="119.8" y="105.1">46</text>
<text x="119.8" y="102.6">49</text>
<text x="119.8" y="107.7">45</text>
<text x="78.4" y="110.2">5</text>
<text x="78.4" y="112.7">6</text>
<text x="84.3" y="111.3">OSC_IN</text>
<text x="84.3" y="113.9">OSC_OUT</text>
<text x="110.1" y="113.9">PA10</text>
<text x="110.1" y="108.8">PA12</text>
<text x="110.2" y="111.3">PA11</text>
<text x="119.8" y="112.7">43</text>
<text x="119.8" y="110.2">44</text>
<text x="78.4" y="117.8">1</text>
<text x="84.3" y="118.9">VBAT</text>
<text x="111.3" y="116.4">PA9</text>
<text x="111.3" y="118.9">PA8</text>
<text x="119.8" y="115.3">42</text>
<text x="119.8" y="117.8">41</text>
<text x="77.2" y="120.4">13</text>
<text x="77.2" y="122.9">12</text>
<text x="84.3" y="121.5">VDDA</text>
<text x="84.3" y="124">VSSA</text>
<text x="111.3" y="124">PA6</text>
<text x="111.3" y="121.5">PA7</text>
<text x="119.8" y="125.4">21</text>
<text x="119.8" y="122.9">22</text>
<text x="119.8" y="120.4">23</text>
<text x="77.2" y="130.5">60</text>
<text x="78.4" y="128">7</text>
<text x="84.3" y="131.6">BOOT0</text>
<text x="84.3" y="129.1">NRST</text>
<text x="111.3" y="131.6">PA3</text>
<text x="111.3" y="129.1">PA4</text>
<text x="111.3" y="126.6">PA5</text>
<text x="119.8" y="130.5">17</text>
<text x="119.8" y="128">20</text>
<text x="77.2" y="135.6">30</text>
<text x="84.3" y="136.7">VCAP1</text>
<text x="111.3" y="136.7">PA1</text>
<text x="111.3" y="134.2">PA2</text>
<text x="119.8" y="135.6">15</text>
<text x="119.8" y="133.1">16</text>
<text x="104.1" y="139.2">PA0-WKUP</text>
<text x="119.8" y="138.1">14</text>
<text x="218.1" y="143.2">1</text>
<text x="218.1" y="145.7">2</text>
<text x="218.1" y="148.3">3</text>
<text x="218.1" y="150.8">4</text>
<text x="218.1" y="153.4">5</text>
<text x="218.1" y="155.9">6</text>
<text x="218.1" y="158.4">7</text>
<text x="218.1" y="161">8</text>
<text x="80.9" y="171.1">1</text>
<text x="80.9" y="173.7">2</text>
<text x="86.8" y="172.3">IP+</text>
<text x="95.4" y="172.3">VCC</text>
<text x="104.6" y="173.7">7</text>
<text x="104.6" y="171.1">8</text>
<text x="80.9" y="176.2">3</text>
<text x="80.9" y="178.8">4</text>
<text x="86.8" y="174.8">IP+</text>
<text x="86.8" y="177.3">IP-</text>
<text x="86.8" y="179.9">IP-</text>
<text x="94" y="174.8">VOUT</text>
<text x="95.2" y="179.9">GND</text>
<text x="95.7" y="177.3">FILT</text>
<text x="104.6" y="178.8">5</text>
<text x="104.6" y="176.2">6</text>
</g>
<text font-size="1.1" fill="#808080" x="52" y="107">CSTCE8M00G55A-R0</text>
</svg>
